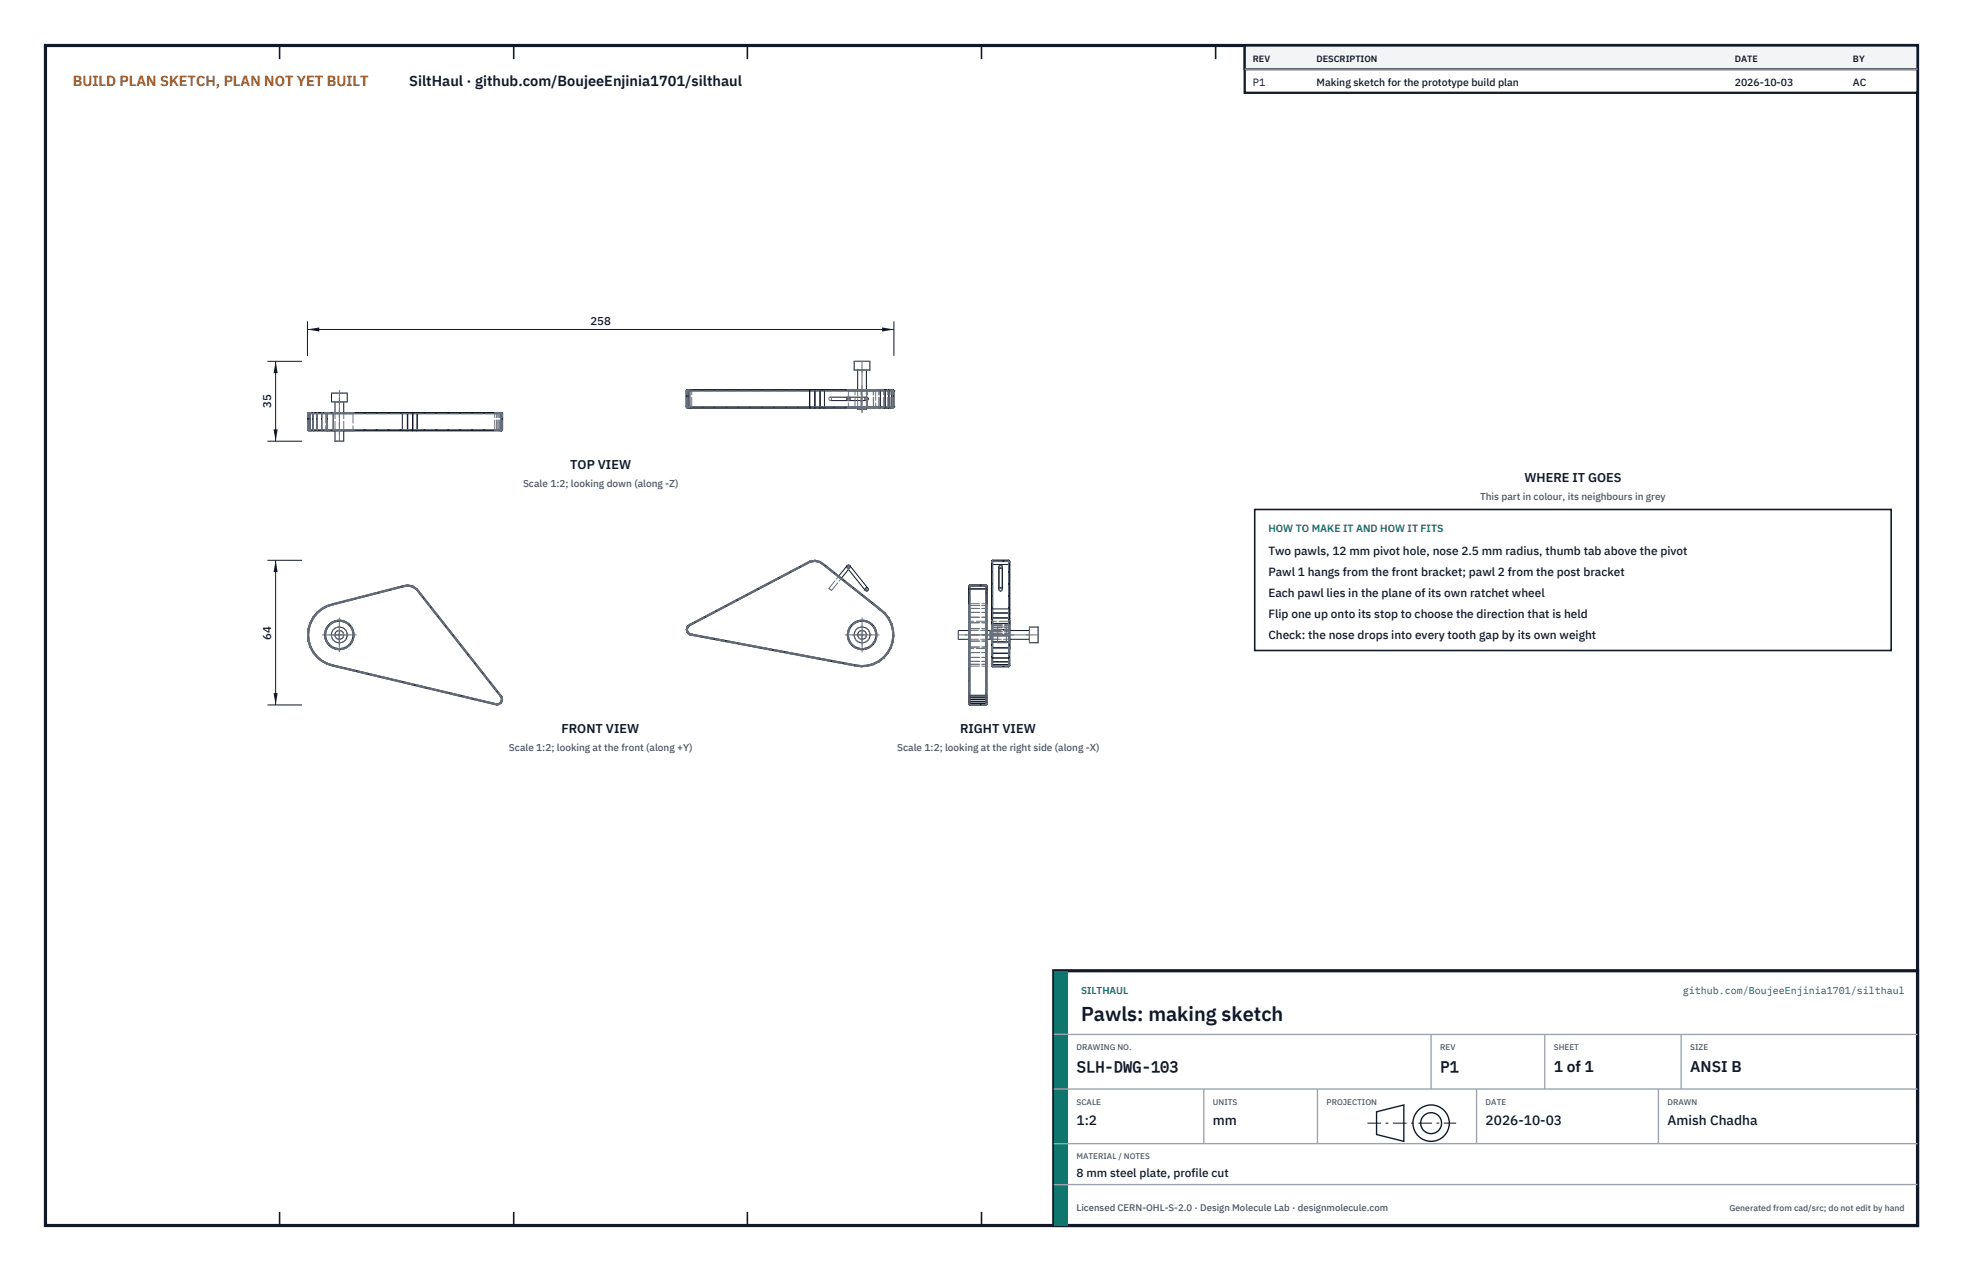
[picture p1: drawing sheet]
<svg xmlns="http://www.w3.org/2000/svg" width="432mm" height="279mm" viewBox="0 0 432 279" stroke-linecap="round" stroke-linejoin="round" font-family="sans-serif">
<path d="M10 10h411.8v259.4h-411.8z" fill="none" stroke="#111827" stroke-width=".7" stroke-linecap="butt"/>
<g fill="none" stroke="#111827" stroke-width=".35">
<path d="M61.5 10v3M113 10v3M164.4 10v3M215.9 10v3M267.4 10v3M318.9 10v3M370.3 10v3M61.5 266.4v3M113 266.4v3M164.4 266.4v3M215.9 266.4v3M267.4 266.4v3"/>
<path d="M318.9 266.4v3M370.3 266.4v3"/>
</g>
<g fill="none" stroke="#111727" stroke-width=".22">
<path d="M187.9 79.4h3.4v1.9h-3.4zM67.7 94.4l.2 .3h42.4l.2-.3M67.7 90.9l.2-.2h42.4l.2 .2M67.7 94.4h.1M67.7 90.9h.1M67.7 94.4h23M67.7 90.9h23M67.7 90.9v3.5M67.8 94.4l.2 .3zM67.8 94.4h.1M67.8 90.9h.1M67.8 90.9v3.5"/>
<path d="M67.9 90.8l.1-.1-.2 .2zM68.2 94.4l.2 .3zM68.2 94.4h.1M68.2 90.9h.1M68.2 90.9v3.5M68.3 90.8l-.1 .1 .2-.2zM68.8 94.4l.2 .3-.2-.3M68.8 90.9l.2-.2-.2 .2M68.8 94.4h.1M68.8 90.9h.1M68.8 90.9v3.5M69.7 94.4l.2 .3-.2-.3"/>
<path d="M69.7 90.9l.2-.2-.2 .2M69.7 94.4h.1M69.7 90.9h.1M69.7 90.9v3.5M70.7 94.4l.2 .3-.1-.3M70.7 90.9l.2-.2-.1 .2M70.7 94.4h.1M70.7 90.9h.1M70.7 90.9v3.5M70.8 90.9v3.5M72 90.8l.1-.1v4l-.1-.3zM72.9 86.4h3.5v1.9h-3.5z"/>
<path d="M73.4 90.7v4M73.7 94.7v2.3h1.9v-2.3M73.7 88.3v2.4M75.6 88.3v2.4M88.6 90.7v4M89.6 90.7v4zM90.7 94.4v.3l.1-.3M90.7 90.9v-.2l.1 .2M90.7 94.4h.1M90.7 90.9h.1M90.7 90.9v3.5M90.8 94.4h.9"/>
<path d="M90.8 90.9h.9M90.8 90.9v3.5M91.7 94.4l-.1 .3 .2-.3M91.7 90.9l-.1-.2 .2 .2M91.7 94.4h.1M91.7 90.9h.1M91.7 90.9v3.5M91.8 94.4h18.7M91.8 90.9h18.7M91.8 90.9v3.5M110 90.7l.2 .2v3.5l-.2 .3M110.2 94.7h.1"/>
<path d="M110.2 90.7h.1M110.2 90.7l.3 .2M110.2 90.7l.2 .2M110.4 94.4h.1M110.4 90.9h.1M110.4 94.4l-.2 .3M110.4 90.9v3.5M110.5 94.4l-.3 .3M110.5 90.9v3.5M110.5 94.4h.1M110.5 90.9h.1M151 89.4h.1"/>
<path d="M151 85.9h.1M151 89.4l.2 .3M151 85.9v3.5M151 89.4h.3M151 85.9h.3M151.1 89.4h.1M151.1 85.9h.1M151.1 89.4l.2 .3-.2-.3M151.1 85.9l.2-.2-.2 .2M151.1 85.9v3.5M151.2 85.7l-.2 .2M151.2 85.7h45.2l.2 .2"/>
<path d="M151.3 89.4l.2 .3-.1-.3M151.3 85.9l.2-.2-.1 .2M151.3 89.4h.1M151.3 85.9h.1M151.3 85.9v3.5M151.4 89.4h26.7M151.4 85.9h26.7M151.4 85.9v3.5M151.9 85.7l-.1 .2 .1 3.8M178.1 89.4l.1 .3-.1-.3M178.1 85.9l.1-.2-.1 .2M178.1 89.4h.1"/>
<path d="M178.1 85.9h.1M178.1 85.9v3.5M178.1 89.4h2.2M178.1 85.9h2.2M179.2 85.7v4zM180.3 89.4v.3l.1-.3M180.3 85.9v-.2l.1 .2M180.3 89.4h.1M180.3 85.9h.1M180.3 85.9v3.5M180.4 89.4h16.2M180.4 85.9h16.2"/>
<path d="M180.4 85.9v3.5M181.2 85.7l.1 .2v3.5l-.1 .3M182.6 87.3h8l.3 .4-.3 .4h-8M186.4 87.4h.5l.1 .3-.1 .3h-.5l-.2-.3zM188.7 89.7v.3h1.9v-.3M188.7 81.3v4.4M190.4 87.4h.5l.1 .3-.1 .3h-.5l-.2-.3zM190.6 81.3v4.4M193.5 85.7l.2 .2v3.5l-.2 .3M194.7 89.4l-.2 .3 .2-.3M194.7 85.9l-.2-.2 .2 .2M194.7 89.4h.1"/>
<path d="M194.7 85.9h.1M194.7 85.9v3.5M195.5 89.4l-.2 .3 .2-.3M195.5 85.9l-.2-.2 .2 .2M195.5 89.4h.1M195.5 85.9h.1M195.5 85.9v3.5M195.9 85.7l.2 .2M196.1 89.4l-.2 .3M196.1 89.4h.1M196.1 85.9h.1M196.1 85.9v3.5"/>
<path d="M196.5 89.4l-.2 .3 .2-.3M196.5 85.9l-.2-.2 .2 .2M196.5 89.4h.1M196.5 85.9h.1M196.5 85.9v3.5M196.6 89.4l-.2 .3h-45.2M196.6 89.4h.1M196.6 85.9h.1M196.6 85.9v3.5M67.6 139.5v.1M67.6 139.6l.2 1.3M67.8 138.2l.2 .1"/>
<path d="M67.8 138.2l-.2 1.3M67.8 138.2h.1M67.9 139.6h-.3M67.9 139.6l.1 1.3M68 138.3l-.1 1.3M68.2 136.9l.2 .1M68.2 136.9l-.4 1.3M68.2 136.9h.1M68.4 137l-.4 1.3M68.8 135.7l.2 .1M68.8 135.7l-.6 1.2M68.8 135.7h.1"/>
<path d="M69 135.8l-.6 1.2M69.7 134.6l.2 .2M69.7 134.6l-.9 1.1M69.7 134.6h.1M69.9 134.8l-.9 1M70.7 133.8l.2 .2M70.7 133.8l-1 .8M70.8 133.7l-.1 .1M70.8 133.7l.1 .3M70.9 134l-1 .8M71.9 133.1l.2 .2M71.9 133.1l-1.1 .6"/>
<path d="M72 133.1h-.1M72 133.1l.1 .2M72.1 133.3l-1.2 .7M73.3 132.7v.2l-1.2 .4M73.3 132.7l-1.3 .4M88.5 128.8l.1 .2M88.5 128.8l-15.2 3.9M88.6 129l-15.3 3.9M89.6 128.6h.1M89.6 128.6v.2M89.6 128.6l-1.1 .2M89.6 128.8l1.1 .2"/>
<path d="M89.6 128.8l-1.1 .2M89.7 128.6l-.1 .2M89.7 128.6l1 .2M90.7 129l.9 .6M90.7 128.8h.1M90.7 128.8v.2M90.8 128.8l-.1 .2M90.8 128.8l.9 .6M91.6 129.6l18.4 23.4M91.7 129.4l.1 .1M91.7 129.4l-.1 .2M91.8 129.5l-.2 .1"/>
<path d="M91.8 129.5l18.4 23.3M151 138.4v.4M151 138.3v.1M151 138.3l.2 .1M151 138.8l.1 .1M151.1 137.9l.2 .1M151.1 137.9l-.1 .4M151.1 138.9l.2 .3M151.1 137.9h.1M151.2 138.4h-.2M151.2 138.4l.1 .4M151.3 139.2v.1"/>
<path d="M151.3 138.8h-.3M151.3 138.8l-.2 .1M151.3 138.8l.2 .3M151.3 138l-.1 .4M151.3 137.5l.2 .2M151.3 137.5l-.2 .4M151.3 139.3l.4 .2M151.4 137.5h-.1M151.4 137.5l.1 .2M151.5 139.1l-.2 .1M151.5 139.1l-.2 .2M151.5 139.1l.3 .2"/>
<path d="M151.5 137.7l-.2 .3M151.7 139.5l.1 .1M151.8 139.6l.4 .1M151.8 137.2l-.4 .3M151.8 139.3l-.1 .2M151.8 139.3v.3M151.8 139.3l.4 .1M151.9 137.4l-.4 .3M152.2 139.7l35.9 6.7M152.2 139.4l35.9 6.8M152.2 139.4v.3M178.1 123.4l.1 .2"/>
<path d="M178.1 123.4l-26.3 13.8M178.2 123.4h-.1M178.2 123.4v.2M178.2 123.6l-26.3 13.9-.1-.3M179.2 123.2h.1M179.2 123.2l.1 .2M179.2 123.2l-1 .2M179.3 123.4l-1.1 .2M179.3 123.4l1 .3M179.3 123.2v.2M179.3 123.2l1.1 .2M180.3 123.7l.9 .6"/>
<path d="M180.4 123.4h.1M180.4 123.4l-.1 .3M180.4 123.4l1 .7M181.2 124.3l12.3 9.7M181.4 124.1l-.2 .2M181.4 124.1l12.3 9.8M186.3 124.8l.6-.5 4 5-.6 .5-3.7-4.6-1.5 1.9M186.9 124.8l-.6-.5-1.8 2.3M193.7 133.9l-.2 .1 1 .9M193.7 133.9l1 .8M194.5 134.9l.8 1.1M194.7 134.7v.1"/>
<path d="M194.7 134.7l-.2 .2M194.7 134.8l-.2 .1M194.7 134.8l.8 1M195.3 136l.6 1.2M195.5 135.8l.1 .1M195.5 135.8l-.2 .2M195.6 135.9l.6 1.1M195.9 137.2l.4 1.2M196.2 137v.1M196.2 137l-.3 .2M196.2 137.1l-.3 .1M196.2 137.1l.3 1.3"/>
<path d="M196.3 138.4l.1 1.3M196.4 139.7l.2 .1M196.4 139.7l-.2 1.4M196.5 138.4h.1M196.5 138.4h-.2M196.5 138.4l.1 1.3M196.6 139.8l-.1 1.3M196.6 139.7v.1M196.6 139.7h-.2M213.1 128.8v25.9M213.1 138.6h-2.3v1.9h2.3M213.4 129.4l-.3 .2 .3-.1"/>
<path d="M213.4 128.8l-.3 .2 .3-.2M213.4 128.6l-.3 .2M213.4 129.4v.1M213.4 128.8h.1M213.4 128.6h.1M213.4 128.6v24.6M213.4 129.5h3.5M213.4 128.8h3.5M213.4 129.4h3.5M213.4 128.6h3.5M216.9 129.4l.2 .2-.2-.1M216.9 128.8l.2 .2-.2-.2"/>
<path d="M216.9 128.6l.2 .2M216.9 129.4v.1M216.9 128.8h.1M216.9 128.6h.1M216.9 128.6v24.6M217.1 128.8v25.9l-.2 .3M217.1 138.6h1M217.8 138.6v1.9M218.1 124.3l.3-.2h3.5l.2 .2M218.1 134l.3-.1h3.5l.2 .1M218.1 123.4v22.9l.3 .3M218.1 139.7h4z"/>
<path d="M218.1 137.1l3.8-.1 .2 .2zM218.1 138.4h4zM218.2 135.9h.2l-.3 .1zM218.4 123.2l-.3 .2M218.4 123.4l-.3 .3 .3-.2M218.4 134.7l-.3 .2 .3-.1M218.4 123.2h.1M218.4 123.4v.1M218.4 134.7v.1M218.4 135.8v.1M218.4 123.2v23.4M218.4 123.2h3.5"/>
<path d="M218.4 123.4h3.5M218.4 123.5h3.5M218.4 134.7h3.5M218.4 135.8h3.5M218.4 134.8h3.5M219.7 124.6l.4 .2 .4-.2M219.7 124.6v5l.4-.3 .4 .3v-5M219.7 124.6l.4-.3 .4 .3M221.9 123.2l.2 .2M221.9 123.4l.2 .3-.2-.2M221.9 134.7l.2 .2-.2-.1M221.9 135.9l.2 .1z"/>
<path d="M221.9 123.2h.1M221.9 123.4v.1M221.9 134.7v.1M221.9 135.8v.1M221.9 123.2v23.4M222.1 123.4v22.9M222.1 138.6h4.3M226.4 137.8h2v3.5h-2zM67.8 140.9v.1M67.8 141l.4 1.2M68 140.9l-.2 .1M68 140.9h-.2"/>
<path d="M68 140.9l.4 1.3M68.2 142.2v.1M68.2 142.3l.6 1.1M68.4 142.2l-.2 .1M68.4 142.2h-.2M68.4 142.2l.6 1.1M68.8 143.4v.1M68.8 143.5l.9 1M69 143.3l-.2 .2M69 143.3l-.2 .1M69 143.3l.9 1M69.7 144.5h.1"/>
<path d="M69.7 144.5l1 .9M69.9 144.3l-.2 .2M69.9 144.3l1 .9M70.7 145.4h.1M70.8 145.4l1.1 .6M70.9 145.2l-.1 .2M70.9 145.2l-.2 .2M70.9 145.2l1.2 .6M71.9 146h.1M72 146l1.3 .4M72.1 145.8l-.1 .2M72.1 145.8l-.2 .2"/>
<path d="M72.1 145.8l1.2 .4M73.3 146.4v-.2l35.6 8.4M73.3 146.4l35.5 8.5M108.8 154.9l.5 .1M108.9 154.6l-.1 .3M108.9 154.6l.4 .1M109.3 155h.1M109.3 154.7l.1 .3M109.3 154.7v.3M109.7 154.6l.1 .3M109.7 154.6v.3M109.7 154.6l-.4 .1"/>
<path d="M109.7 154.9l-.3 .1M109.8 154.9h-.1M110 153l.2 .3M110 154.4l.2 .2M110 154.4l.1 .2M110 154.4l-.3 .2M110.1 154.6l-.3 .3M110.2 152.8l-.2 .2M110.2 152.8l.2 .4M110.2 154.6h-.1M110.2 154.1l.3 .1M110.2 154.1l.2 .1"/>
<path d="M110.2 153.3l.1 .4M110.2 154.1l-.2 .3M110.3 153.7l.2 .1M110.3 153.7l-.1 .4M110.4 153.2l.1 .1M110.4 153.2l-.2 .1M110.4 154.2l-.2 .4M110.5 154.2h-.1M110.5 153.3h-.3M110.5 153.3v.4M110.5 153.7v.1M110.5 153.7h-.2"/>
<path d="M110.5 153.8v.4M188.1 146.4l1.3 .2M188.1 146.2l1.4 .1M188.1 146.2v.2M189.4 146.6h.1M189.5 146.3l-.1 .3M189.5 146.3v.3M190.8 146.2v.3M190.8 146.2l-1.3 .1M190.8 146.5l-1.3 .1M190.8 146.5h.1M192.1 145.9v.2"/>
<path d="M192.1 145.9l.1 .2M192.1 145.9l-1.3 .3M192.1 146.1l-1.3 .4M192.2 146.1h-.1M193.2 145.3l.1 .2M193.2 145.3l.2 .2M193.2 145.3l-1.1 .6M193.3 145.5l-1.1 .6M193.4 145.5h-.1M194.3 144.5l.1 .2M194.3 144.5l.2 .1M194.3 144.5l-1.1 .8"/>
<path d="M194.4 144.7l-1 .8M194.5 144.6l-.1 .1M195.1 143.5l.2 .1M195.1 143.5l.3 .1M195.1 143.5l-.8 1M195.3 143.6l-.8 1M195.4 143.6h-.1M195.8 142.3l.2 .1M195.8 142.3l-.7 1.2M196 142.4l-.6 1.2M196 142.4h.1M196.2 141.1h.3"/>
<path d="M196.2 141.1l-.4 1.2M196.5 141.1l-.5 1.3M196.5 141.1h.1M213.1 153l.3-.2h3.5l.2 .2M213.1 154.7l.3 .3M213.1 153.7h4zM213.4 154.2l-.3-.1 .3 .1M213.4 154.2h.1M213.4 153.2l-.3 .1h.3M213.4 153.2v.1M213.4 154.6l-.3-.2 .3 .2M213.4 154.8l-.3-.2 .3 .3"/>
<path d="M213.4 154.6h.1M213.4 154.8v.1M213.4 155h.1M213.4 153.3v.9M213.4 154.2v.4M213.4 154.6v.4M213.4 154.2h3.5M213.4 153.3h3.5M213.4 154.6h3.5M213.4 153.2h3.5M213.4 154.8h3.5M213.4 154.9h3.5"/>
<path d="M213.4 155h3.5M216.9 154.2l.2-.1-.2 .1M216.9 154.2h.1M216.9 153.2l.2 .1h-.2M216.9 153.2v.1M216.9 154.6l.2-.2-.2 .2M216.9 154.8l.2-.2-.2 .3M216.9 154.6h.1M216.9 154.8v.1M216.9 155h.1M216.9 153.3v.9M216.9 154.2v.4"/>
<path d="M216.9 154.6v.4M217.1 140.5h1M218.1 146.2l.3 .3M218.1 145.9l.3 .2zM218.1 141.1h4zM218.4 145.5l-.3-.2 .3 .2M218.4 144.6l-.3-.1 .3 .2M218.4 143.6l-.3-.1 .3 .1M218.4 142.4l-.3-.1 .3 .1M218.4 146.5h.1M218.4 146.1h.1M218.4 145.5h.1"/>
<path d="M218.4 144.6v.1M218.4 143.6h.1M218.4 142.4h.1M218.4 146.6h3.5M218.4 146.5h3.5M218.4 146.1h3.5M218.4 145.5h3.5M218.4 144.7h3.5M218.4 144.6h3.5M218.4 143.6h3.5M218.4 142.4h3.5M221.9 146.1l.2-.2z"/>
<path d="M221.9 145.5l.2-.2-.2 .2M221.9 144.6l.2-.1-.2 .2M221.9 143.6l.2-.1-.2 .1M221.9 142.4l.2-.1-.2 .1M221.9 146.5h.1M221.9 146.1h.1M221.9 145.5h.1M221.9 144.6v.1M221.9 143.6h.1M221.9 142.4h.1M222.1 146.3l-.2 .3M222.1 146.2l-.2 .3"/>
<path d="M222.1 140.5h4.3"/>
<circle cx="186.6" cy="87.6" r=".34"/>
<circle cx="74.6" cy="139.6" r="1.74"/>
<circle cx="74.6" cy="139.6" r=".97"/>
<circle cx="74.6" cy="139.6" r="3"/>
<circle cx="74.6" cy="139.6" r="3.3"/>
<circle cx="186.6" cy="124.6" r=".37"/>
<circle cx="189.6" cy="139.6" r="1.74"/>
<circle cx="189.6" cy="139.6" r=".97"/>
<circle cx="189.6" cy="139.6" r="3"/>
<circle cx="189.6" cy="139.6" r="3.3"/>
<circle cx="190.6" cy="129.6" r=".38"/>
<circle cx="220.1" cy="129.6" r=".38"/>
<circle cx="220.1" cy="124.6" r=".37"/>
</g>
<g fill="none" stroke="#6a7180" stroke-width=".22" stroke-dasharray="2.1 .5">
<path d="M189.6 79.4h-1.7M191.3 79.4h-1.7M67.7 94.4v-3.5M67.8 94.4h-.1M67.8 90.9h-.1M67.8 94.4v-3.5M67.8 94.4h.1M67.8 90.9h.1M67.9 94.7l-.2-.3M67.9 90.7l-.2 .2M68 94.7h-.1M68 90.7h-.1"/>
<path d="M68 94.7l-.2-.3M68 90.7l-.2 .2M68.2 94.4h-.4M68.2 90.9h-.4M68.2 94.4v-3.5M68.2 94.4h.1M68.2 90.9h.1M68.4 94.7l-.2-.3M68.4 90.7l-.2 .2M68.8 94.4h-.6M68.8 90.9h-.6M68.8 94.4v-3.5"/>
<path d="M68.8 94.4h.1M68.8 90.9h.1M69 94.7l-.2-.3M69 90.7l-.2 .2M69.7 94.4h-.9M69.7 90.9h-.9M69.7 94.4v-3.5M69.7 94.4h.1M69.7 90.9h.1M69.9 94.7l-.2-.3M69.9 90.7l-.2 .2M70.7 94.4h-1"/>
<path d="M70.7 90.9h-1M70.7 94.4v-3.5M70.8 94.4v-3.5M70.8 94.4h-.1M70.8 90.9h-.1M70.9 94.7l-.1-.3M70.9 94.7l-.2-.3M70.9 90.7l-.1 .2M70.9 90.7l-.2 .2M71.4 94.7l.3-.3M71.4 90.7l.3 .2M71.7 90.9v3.5"/>
<path d="M71.7 94.4h6M71.7 90.9h6M72 94.4h-1.2M72 90.9h-1.2M72 94.4v-3.5M72 94.4h.1M72 90.9h.1M72.1 94.7l-.1-.3M72.1 90.7l-.1 .2M73.3 94.4v-3.5M73.3 94.4h-1.3M73.3 90.9h-1.3"/>
<path d="M73.3 94.7v-.3M73.3 90.7v.2M73.7 88.3h1.9M73.7 94.7v-4M74.7 88.3h-1M74.7 97h-1M74.7 88.3h-1.8M74.7 86.4h-1.8M75.6 94.7h-1.9M75.6 90.7h-1.9M75.6 88.3h-.9M75.6 97h-.9"/>
<path d="M75.6 94.7v-4M76.4 88.3h-1.7M76.4 86.4h-1.7M77.7 94.4l.2 .3M77.7 90.9l.2-.2M77.7 90.9v3.5M77.7 94.4h-6M77.7 90.9h-6M77.9 94.7h-6.5M77.9 90.7h-6.5M108.8 94.4v-3.5M108.8 94.4h-35.5"/>
<path d="M108.8 90.9h-35.5M108.9 94.7l-.1-.3M108.9 90.7l-.1 .2M109.3 94.4h-.5M109.3 90.9h-.5M109.3 94.4v-3.5M109.3 94.7h-.4M109.3 90.7h-.4M109.3 94.7l.1-.3M109.3 94.7v-.3M109.3 90.7l.1 .2M109.3 90.7v.2"/>
<path d="M109.4 94.4v-3.5M109.4 94.4h-.1M109.4 90.9h-.1M109.7 94.7h-.4M109.7 90.7h-.4M109.7 94.7l.1-.3M109.7 94.7v-.3M109.7 90.7l.1 .2M109.7 90.7v.2M109.7 94.4h-.3M109.7 90.9h-.3M109.7 94.4v-3.5"/>
<path d="M109.8 94.4v-3.5M109.8 94.4h-.1M109.8 90.9h-.1M110 94.7l.2-.3M110 94.7l.1-.3M110 90.7l.2 .2M110 90.7l.1 .2M110.1 94.4h-.3M110.1 90.9h-.3M110.1 94.4v-3.5M110.2 94.4v-3.5M110.2 94.4h-.1"/>
<path d="M110.2 90.9h-.1M110.2 94.7h-.2M110.2 90.7h-.2M110.2 94.7l.3-.3M110.2 90.7l.3 .2M110.2 94.7l.2-.3M110.2 90.7l.2 .2M110.3 94.7h-.1M110.3 90.7h-.1M110.3 94.7l.2-.3M110.3 90.7l.2 .2M110.4 94.4v-3.5"/>
<path d="M110.4 94.4h-.2M110.4 90.9h-.2M110.5 94.4v-3.5M110.5 94.4h-.1M110.5 90.9h-.1M110.5 94.4h.1M110.5 90.9h.1M151 89.4h.1M151 85.9h.1M151 89.4v-3.5M151.1 89.4h.2M151.1 85.9h.2"/>
<path d="M151.1 89.4v-3.5M151.2 89.7h.1M151.2 85.7h.1M151.3 89.4v-3.5M151.3 89.4h.1M151.3 85.9h.1M151.3 89.7l-.3-.3M151.3 89.7l-.2-.3M151.3 85.7l-.3 .2M151.3 85.7l-.2 .2M151.3 89.4h.4M151.3 85.9h.4"/>
<path d="M151.5 89.7l-.2-.3M151.5 85.7l-.2 .2M151.7 89.4v-3.5M151.7 89.4h.1M151.7 85.9h.1M151.7 89.4h.5M151.7 85.9h.5M151.8 89.7l-.1-.3M151.8 85.7l-.1 .2M152.2 89.4v-3.5M152.2 89.4h35.9M152.2 85.9h35.9"/>
<path d="M152.2 89.7v-.3M152.2 85.7v.2M182.6 87.3l-.3 .4 .3 .4M182.6 88.1l.3-.4M182.9 87.7l-.3-.4M186.3 87.7l.3-.4M186.4 89.7h6.2M186.4 85.7h6.2M186.6 88.1l.3-.4M186.6 88.1l-.3-.4M186.6 89.4l-.2 .3M186.6 85.9l-.2-.2"/>
<path d="M186.6 85.9v3.5M186.6 89.4h5.8M186.6 85.9h5.8M186.9 87.7l-.3-.4M188.1 89.4v-3.5M188.1 89.4h1.3M188.1 85.9h1.3M188.1 89.7h1.3M188.1 85.7h1.3M188.1 89.7v-.3M188.1 85.7v.2M188.7 81.3h1.9"/>
<path d="M188.7 89.7v-4M189.4 89.4v-3.5M189.4 89.4h.1M189.4 85.9h.1M189.4 89.7h1.4M189.4 85.7h1.4M189.4 89.7v-.3M189.4 89.7l.1-.3M189.4 85.7v.2M189.4 85.7l.1 .2M189.5 89.4h1.3M189.5 85.9h1.3"/>
<path d="M189.5 89.4v-3.5M189.6 81.3h-.9M189.6 90h-.9M189.6 81.3h-1.7M190.3 87.7l.3-.4M190.6 81.3h-1M190.6 90h-1M190.6 89.7v-4M190.6 88.1l-.3-.4M190.8 89.7h1.2M190.8 85.7h1.2M190.8 89.7v-.3"/>
<path d="M190.8 85.7v.2M190.8 89.4v-3.5M190.8 89.4h.1M190.8 85.9h.1M190.8 89.4h1.3M190.8 85.9h1.3M191.3 81.3h-1.7M192 89.7h1.2M192 85.7h1.2M192 89.7l.1-.3M192 85.7l.1 .2M192.1 89.4v-3.5"/>
<path d="M192.1 89.4h.1M192.1 85.9h.1M192.1 89.4h1.2M192.1 85.9h1.2M192.4 89.4h.2M192.4 85.9h.2M192.6 89.7h.3M192.6 85.7h.3M192.6 89.4l.3 .3M192.6 85.9l.3-.2M192.6 85.9v3.5M192.6 89.4h-6"/>
<path d="M192.6 85.9h-6M192.9 89.7h-6.5M192.9 85.7h-6.5M193.2 89.7h1.1M193.2 85.7h1.1M193.2 89.7l.1-.3M193.2 89.7l.2-.3M193.2 85.7l.1 .2M193.2 85.7l.2 .2M193.3 89.4v-3.5M193.3 89.4h.1M193.3 85.9h.1"/>
<path d="M193.4 89.4h1M193.4 85.9h1M193.4 89.4v-3.5M194.3 89.7l.1-.3M194.3 89.7l.2-.3M194.3 85.7l.1 .2M194.3 85.7l.2 .2M194.4 89.4v-3.5M194.4 89.4h.1M194.4 85.9h.1M194.5 89.4h.8M194.5 85.9h.8"/>
<path d="M194.5 89.4v-3.5M195.1 89.7l.2-.3M195.1 85.7l.2 .2M195.3 89.4v-3.5M195.3 89.4h.1M195.3 85.9h.1M195.3 89.4h.7M195.3 85.9h.7M195.8 89.7h.4M195.8 89.7l.2-.3M195.8 85.7l.2 .2M196 89.4v-3.5"/>
<path d="M196 89.4h.1M196 85.9h.1M196 89.4h.4M196 85.9h.4M196.2 89.7h.2M196.2 85.7h.2M196.2 89.7l.2-.3M196.2 85.7l.2 .2M196.4 89.7l.2-.3M196.4 85.7l.2 .2M196.4 89.4v-3.5M196.4 89.4h.2"/>
<path d="M196.4 85.9h.2M196.4 89.4h.1M196.4 85.9h.1M196.6 89.4v-3.5M196.6 89.4h.1M196.6 85.9h.1M67.6 139.5l.2-1.3M67.6 139.6v-.1M67.8 138.2l.4-1.3M67.8 138.2h.1M67.9 139.6l.1-1.3M67.9 139.6h-.3"/>
<path d="M67.9 139.6l-.3-.1M68 138.3l.4-1.3M68 138.3l-.2-.1M68.2 136.9l.6-1.2M68.2 136.9h.1M68.4 137l.6-1.2M68.4 137l-.2-.1M68.8 135.7l.9-1.1M68.8 135.7h.1M69 135.8l.9-1M69 135.8l-.2-.1M69.7 134.6l1-.8"/>
<path d="M69.7 134.6h.1M69.9 134.8l1-.8M69.9 134.8l-.2-.2M70.8 133.7l1.1-.6M70.8 133.7l-.1 .1M70.9 134l1.2-.7M70.9 134l-.1-.3M70.9 134l-.2-.2M72 133.1l1.3-.4M72 133.1h-.1M72.1 133.3l1.2-.4M72.1 133.3l-.1-.2"/>
<path d="M72.1 133.3l-.2-.2M73.3 132.7l15.2-3.9M73.3 132.9l15.3-3.9M73.3 132.9v-.2M88.5 128.8l1.1-.2M88.5 129l1.1-.2M88.6 129l-.1-.2M89.6 128.8l1.1 .2M89.6 128.8l.1-.2M89.6 128.8v-.2M89.7 128.6l1 .2M89.7 128.6h-.1"/>
<path d="M90.7 129l.9 .6M90.7 129l.1-.2M90.7 129v-.2M90.8 128.8l.9 .6M90.8 128.8h-.1M91.6 129.6l18.4 23.4M91.6 129.6l.2-.1M91.6 129.6l.1-.2M91.8 129.5l18.4 23.3M91.8 129.5l-.1-.1M151 138.4v.4M151 138.3v.1"/>
<path d="M151 138.8l.1 .1M151.1 137.9l-.1 .4M151.1 137.9h.1M151.1 138.9l.2 .3M151.2 138.4l-.2-.1M151.2 138.4l.1 .4M151.2 138.4h-.2M151.3 139.2v.1M151.3 138.8l.2 .3M151.3 138.8h-.3M151.3 138.8l-.2 .1M151.3 138l-.2-.1"/>
<path d="M151.3 138l-.1 .4M151.3 137.5l-.2 .4M151.3 137.5h.1M151.3 139.3l.4 .2M151.5 139.1l.3 .2M151.5 139.1l-.2 .1M151.5 139.1l-.2 .2M151.5 137.7l-.2 .3M151.5 137.7l-.2-.2M151.5 137.7l-.1-.2M151.7 139.5l.1 .1M151.8 139.6l.4 .1"/>
<path d="M151.8 137.2l-.4 .3M151.8 139.3l.4 .1M151.8 139.3l-.1 .2M151.8 139.3v.3M151.9 137.5l-.1-.3M151.9 137.4l-.4 .3M152.2 139.7l35.9 6.7M152.2 139.4l35.9 6.8M152.2 139.4v.3M178.1 123.4l-26.3 13.8M178.1 123.4h.1M178.2 123.6l-26.3 13.9"/>
<path d="M178.2 123.6l-.1-.2M178.2 123.6v-.2M179.2 123.2l-1 .2M179.2 123.2h.1M179.3 123.4l-1.1 .2M179.3 123.4l-.1-.2M179.3 123.4v-.2M180.3 123.7l-1-.3M180.3 123.7l.1-.3M180.4 123.4l-1.1-.2M180.4 123.4h.1M181.2 124.3l.2-.2"/>
<path d="M181.2 124.3l-.9-.6M181.4 124.1l-1-.7M182.3 129.3l.6 .5M182.3 129.3l2.2-2.7M182.9 129.8l2.2-2.7M182.9 129.8l-.6-.5M186.3 124.8l.3 .4M186.3 124.8l.6-.5M186.6 125.2l.3-.4M186.9 124.8l-.6-.5M190.3 129.8l.6-.5M193.5 134l.2-.1"/>
<path d="M193.5 134l-12.3-9.7M193.7 133.9l-12.3-9.8M194.5 134.9l-1-.9M194.5 134.9l.2-.2M194.5 134.9l.2-.1M194.7 134.7l-1-.8M194.7 134.7v.1M195.3 136l-.8-1.1M195.3 136l.2-.2M195.3 136l.3-.1M195.5 135.8l-.8-1M195.5 135.8l.1 .1"/>
<path d="M195.9 137.2l-.6-1.2M195.9 137.2l.3-.2M195.9 137.2l.3-.1M196.2 137l-.6-1.1M196.2 137v.1M196.3 138.4l-.4-1.2M196.3 138.4h.2M196.4 139.7l-.1-1.3M196.4 139.7h.2M196.4 139.7l.2 .1M196.5 138.4l-.3-1.3M196.5 138.4h.1"/>
<path d="M196.6 139.7l-.1-1.3M196.6 139.7v.1M213.1 133.3v-.4M213.1 134v-.7M213.1 134.8v-.8M213.1 135.8v-1M213.1 137v-1.2M213.1 138.3v-1.3M213.1 139.6v-1.3M213.1 139.6v-3.3M213.1 136.3v6.5M213.1 138.6h4"/>
<path d="M213.1 129l.3-.2M213.1 128.8l.3-.2M213.1 132.9l.3-.2M213.1 133.3l.3-.2M213.1 134l.3-.3M213.1 134.8l.3-.2M213.1 134l.3-.2M213.1 135.8l.3-.1M213.1 137l.3-.1M213.1 139.6h.3M213.1 138.3l.3-.1M213.1 139.6l.3-.1"/>
<path d="M213.4 128.8h3.5M213.4 132.7h3.5M213.4 136.6l-.3-.3M213.4 128.8v-.2M213.4 132.7v-3.9M213.4 133.1v-.4M213.4 133.7v-.6M213.4 134.6v-.8M213.4 135.7v-1.1M213.4 136.9v-1.2M213.4 138.2v-1.3M213.4 139.5v-1.3"/>
<path d="M213.4 139.6v-3M213.4 136.6v6M213.4 128.6h3.5M213.4 133.1h.1M213.4 133.1h3.5M213.4 133.7v.1M213.4 133.7h3.5M213.4 134.6h.1M213.4 134.6h3.5M213.4 133.8h3.5M213.4 135.7h.1M213.4 135.7h3.5"/>
<path d="M213.4 136.9h.1M213.4 136.9h3.5M213.4 139.6h3.5M213.4 139.6v-.1M213.4 138.2h.1M213.4 138.2h3.5M213.4 139.5h3.5M216.9 136.6l.2-.3M216.9 136.6h-3.5M216.9 128.8v-.2M216.9 132.7v-3.9M216.9 133.1v-.4"/>
<path d="M216.9 133.7v-.6M216.9 134.6v-.8M216.9 135.7v-1.1M216.9 136.9v-1.2M216.9 138.2v-1.3M216.9 139.5v-1.3M216.9 139.6v-3M216.9 136.6v6M216.9 133.1h.1M216.9 133.7v.1M216.9 134.6h.1M216.9 135.7h.1"/>
<path d="M216.9 136.9h.1M216.9 139.6v-.1M216.9 138.2h.1M217.1 133.3v-.4M217.1 134v-.7M217.1 134.8v-.8M217.1 135.8v-1M217.1 137v-1.2M217.1 138.3v-1.3M217.1 139.6v-1.3M217.1 139.6v-3.3M217.1 136.3v6.5"/>
<path d="M217.1 129l-.2-.2M217.1 128.8l-.2-.2M217.1 132.9l-.2-.2M217.1 133.3l-.2-.2M217.1 134l-.2-.3M217.1 134.8l-.2-.2M217.1 134l-.2-.2M217.1 135.8l-.2-.1M217.1 137l-.2-.1M217.1 139.6h-.2M217.1 138.3l-.2-.1M217.1 139.6l-.2-.1"/>
<path d="M217.8 138.6h1.6M218.1 138v.4M218.1 137.7v.3M218.1 138.4v.4M218.1 137.4v.3M218.1 138.8v.3M218.1 139.1v.2M218.1 139.3v.1M218.1 139.4v6.8M218.1 138.6v1.9M218.1 138.6h4M218.1 138l.3-.1"/>
<path d="M218.1 138.4l.3-.1M218.1 138.4h.3M218.1 137.7l.3-.2M218.1 138.8h.3M218.1 137.5l.3-.3M218.1 138.8l.3 .1M218.1 139.1l.3 .1M218.1 123.6l.3-.2M218.1 139.1l.3 .2M218.1 139.3l.3 .2M218.1 139.3l.3 .3M218.1 139.4l.3 .3"/>
<path d="M218.4 137.2h3.5M218.4 139.7h3.5M218.4 136.6l-.3-.3M218.4 137.9h3.5M218.4 137.9v.4M218.4 138.3h3.5M218.4 137.9h.1M218.4 138.3v.1M218.4 138.4h3.5M218.4 137.5v.4M218.4 137.5h3.5M218.4 138.4v.4"/>
<path d="M218.4 138.8h3.5M218.4 137.5h.1M218.4 137.2v.3M218.4 138.9v.3M218.4 123.4v13.8M218.4 139.3v.2M218.4 123.2v.2M218.4 139.6v.1M218.4 139.7v6.7M218.4 136.6v6M218.4 138.8v.1M218.4 138.9h3.5"/>
<path d="M218.4 139.2h3.5M218.4 139.2v.1M218.4 123.4h.1M218.4 123.4h3.5M218.4 139.3h3.5M218.4 139.5h3.5M218.4 139.5v.1M218.4 139.6h3.5M219.4 138.6v1.9M219.4 137.8v3.5M219.4 137.8h2M219.7 129.6l.4 .2"/>
<path d="M219.7 124.6l.4 .2M220.1 129.8l.4-.2M220.1 124.8l.4-.2M220.5 124.6l-.4-.3-.4 .3M220.5 129.6l-.4-.3-.4 .3M221.4 137.8v3.5M221.9 136.6l.2-.3M221.9 136.6h-3.5M221.9 137.9v.4M221.9 137.9h.1M221.9 138.3v.1M221.9 137.5v.4"/>
<path d="M221.9 138.4v.4M221.9 137.5h.1M221.9 137.2v.3M221.9 138.9v.3M221.9 123.4v13.8M221.9 139.3v.2M221.9 123.2v.2M221.9 139.6v.1M221.9 139.7v6.7M221.9 136.6v6M221.9 138.8v.1M221.9 139.2v.1"/>
<path d="M221.9 123.4h.1M221.9 139.5v.1M222.1 138v.4M222.1 137.7v.3M222.1 138.4v.4M222.1 137.4v.3M222.1 138.8v.3M222.1 139.1v.2M222.1 123.4v.2M222.1 139.3v.1M222.1 139.4v6.8M222.1 138.6v1.9"/>
<path d="M222.1 138l-.2-.1M222.1 138.4l-.2-.1M222.1 138.4h-.2M222.1 137.7l-.2-.2M222.1 138.8h-.2M222.1 137.5l-.2-.3M222.1 138.8l-.2 .1M222.1 139.1l-.2 .1M222.1 123.6l-.2-.2M222.1 139.1l-.2 .2M222.1 139.3l-.2 .2M222.1 139.3l-.2 .3"/>
<path d="M222.1 139.4l-.2 .3M226.4 138.6v1.9M67.8 140.9l-.2-1.3M67.8 141v-.1M68 140.9l-.1-1.3M68 140.9l-.2 .1M68 140.9h-.2M68.2 142.2l-.4-1.2M68.2 142.3v-.1M68.4 142.2l-.4-1.3M68.4 142.2l-.2 .1M68.4 142.2h-.2"/>
<path d="M68.8 143.4l-.6-1.1M68.8 143.5v-.1M69 143.3l-.6-1.1M69 143.3l-.2 .2M69 143.3l-.2 .1M69.7 144.5l-.9-1M69.7 144.5h.1M69.9 144.3l-.9-1M69.9 144.3l-.2 .2M70.7 145.4l-1-.9M70.8 145.4h-.1M70.9 145.2l-1-.9"/>
<path d="M70.9 145.2l-.1 .2M70.9 145.2l-.2 .2M71.9 146l-1.1-.6M72 146h-.1M72.1 145.8l-1.2-.6M72.1 145.8l-.1 .2M72.1 145.8l-.2 .2M73.3 146.4l-1.3-.4M73.3 146.2v.2M73.3 146.2l-1.2-.4M108.8 154.9l-35.5-8.5M108.9 154.6l-.1 .3"/>
<path d="M108.9 154.6l-35.6-8.4M109.3 155l-.5-.1M109.3 154.7l-.4-.1M109.3 154.7l.1 .3M109.3 154.7v.3M109.4 155h-.1M109.7 154.6l-.4 .1M109.7 154.6l.1 .3M109.7 154.6v.3M109.7 154.9l-.3 .1M109.8 154.9h-.1M110 153l.2 .3"/>
<path d="M110 153l.2-.2M110 154.4l-.3 .2M110 154.4l.2 .2M110 154.4l.1 .2M110.1 154.6l-.3 .3M110.2 152.8l.2 .4M110.2 154.6h-.1M110.2 154.1l.3 .1M110.2 153.3l.1 .4M110.2 154.1l-.2 .3M110.2 154.1l.2 .1M110.2 153.3h.3"/>
<path d="M110.2 153.3l.2-.1M110.3 153.7l.2 .1M110.3 153.7l-.1 .4M110.3 153.7h.2M110.4 154.2l-.2 .4M110.5 153.3v.4M110.5 154.2h-.1M110.5 153.3l-.1-.1M110.5 153.8v.4M110.5 153.8v-.1M188.1 146.4l1.3 .2M188.1 146.2l1.4 .1"/>
<path d="M188.1 146.2v.2M189.4 146.6h.1M189.5 146.3l1.3-.1M189.5 146.3l-.1 .3M189.5 146.3v.3M189.5 146.6l1.3-.1M190.8 146.2l1.3-.3M190.8 146.2v.3M190.8 146.5h.1M190.8 146.5l1.3-.4M192.1 145.9l1.1-.6M192.1 145.9v.2"/>
<path d="M192.1 145.9l.1 .2M192.1 146.1h.1M192.2 146.1l1.1-.6M193.2 145.3l1.1-.8M193.2 145.3l.1 .2M193.2 145.3l.2 .2M193.3 145.5h.1M193.4 145.5l1-.8M194.3 144.5l.8-1M194.3 144.5l.1 .2M194.3 144.5l.2 .1M194.4 144.7l.1-.1"/>
<path d="M194.5 144.6l.8-1M195.1 143.5l.7-1.2M195.1 143.5l.2 .1M195.1 143.5l.3 .1M195.3 143.6h.1M195.4 143.6l.6-1.2M195.8 142.3l.4-1.2M195.8 142.3l.2 .1M196 142.4h.1M196 142.4l.5-1.3M196.2 141.1l.2-1.4M196.2 141.1h.3"/>
<path d="M196.5 141.1l.1-1.3M196.5 141.1h.1M210.8 140.5v-1.9M213.1 154.7v-.1M213.1 154.6v-8.4M213.1 146.2v-.4M213.1 145.8v-.6M213.1 145.2v-.9M213.1 144.3v-1M213.1 143.3v-1.1M213.1 142.2v-1.3M213.1 140.9v-1.3"/>
<path d="M213.1 142.8v-3.2M213.1 140.5h4M213.1 154.7l.3 .3M213.1 154.6l.3 .3M213.1 146.2l.3 .2M213.1 145.8l.3 .2M213.1 145.2l.3 .2M213.1 144.3l.3 .2M213.1 143.3l.3 .2M213.1 143.3l.3 .1M213.1 142.2l.3 .1M213.1 142.2h.3"/>
<path d="M213.1 140.9l.3 .1M213.1 140.9h.3M213.4 154.9h3.5M213.4 146.4h3.5M213.4 142.6l-.3 .2M213.4 155v-.1M213.4 154.9v-8.5M213.4 146.4v-.4M213.4 146v-.6M213.4 145.4v-.9M213.4 144.5v-1M213.4 143.4v-1.1"/>
<path d="M213.4 142.2v-1.2M213.4 140.9v-1.3M213.4 142.6v-3M213.4 155h3.5M213.4 146h3.5M213.4 146h.1M213.4 145.4h3.5M213.4 145.4h.1M213.4 144.5h3.5M213.4 144.5h.1M213.4 143.5h3.5M213.4 143.5v-.1"/>
<path d="M213.4 143.4h3.5M213.4 142.3h3.5M213.4 142.3v-.1M213.4 142.2h3.5M213.4 141h3.5M213.4 141v-.1M213.4 140.9h3.5M216.9 142.6l.2 .2M216.9 142.6h-3.5M216.9 155v-.1M216.9 154.9v-8.5M216.9 146.4v-.4"/>
<path d="M216.9 146v-.6M216.9 145.4v-.9M216.9 144.5v-1M216.9 143.4v-1.1M216.9 142.2v-1.2M216.9 140.9v-1.3M216.9 142.6v-3M216.9 146h.1M216.9 145.4h.1M216.9 144.5h.1M216.9 143.5v-.1M216.9 142.3v-.1"/>
<path d="M216.9 141v-.1M217.1 154.7v-.1M217.1 154.6v-8.4M217.1 146.2v-.4M217.1 145.8v-.6M217.1 145.2v-.9M217.1 144.3v-1M217.1 143.3v-1.1M217.1 142.2v-1.3M217.1 140.9v-1.3M217.1 142.8v-3.2M217.1 154.7l-.2 .3"/>
<path d="M217.1 154.6l-.2 .3M217.1 146.2l-.2 .2M217.1 145.8l-.2 .2M217.1 145.2l-.2 .2M217.1 144.3l-.2 .2M217.1 143.3l-.2 .2M217.1 143.3l-.2 .1M217.1 142.2l-.2 .1M217.1 142.2h-.2M217.1 140.9l-.2 .1M217.1 140.9h-.2M217.8 140.5h1.6"/>
<path d="M217.8 140.5v-1.9M218.1 140.5h4M218.1 146.2l.3 .2M218.1 146.3l.3 .3M218.4 146.4h3.5M218.4 142.6l-.3 .2M218.4 146.4v.2M218.4 140.8v-4.2M218.4 142.6v-1.8M218.4 146.6h3.5M218.4 146.6h.1M219.4 140.5v-1.9"/>
<path d="M219.4 141.3v-3.5M219.4 141.3h2M221.4 141.3v-3.5M221.9 142.6l.2 .2M221.9 142.6h-3.5M221.9 146.4v.2M221.9 140.8v-4.2M221.9 142.6v-1.8M221.9 146.6h.1M222.1 146.2l-.2 .2M222.1 146.3l-.2 .3M226.4 140.5v-1.9"/>
<path d="M226.4 141.3v-3.5M228.4 141.3v-3.5"/>
<circle cx="74.6" cy="139.6" r="1.74"/>
<circle cx="74.6" cy="139.6" r=".97"/>
<circle cx="74.6" cy="139.6" r="3"/>
<circle cx="74.6" cy="139.6" r="3.3"/>
<circle cx="189.6" cy="139.6" r="1.74"/>
<circle cx="189.6" cy="139.6" r=".97"/>
<circle cx="189.6" cy="139.6" r="3"/>
<circle cx="189.6" cy="139.6" r="3.3"/>
</g>
<g fill="none" stroke="#6a7180" stroke-width=".22" stroke-dasharray="4.2 .5 0 .5">
<path d="M74.7 97v-9.5M74.7 89.8v5.7M74.7 89v-3.2M189.6 90.8v-10.3M189.6 84.8v5.7M189.6 82v-2.6M70.9 139.6h7.5M72.5 139.6h4.3M73.4 139.6h2.4M185.9 139.6h7.5M187.5 139.6h4.3M188.4 139.6h2.4"/>
<path d="M210.8 139.6h9.4M217 139.6h10.2M218 139.6h-5.8M218.8 139.6h3.2M223 139.6h-5.8M225.8 139.6h2.6M74.6 143.3v-7.5M74.6 141.7v-4.3M74.6 140.8v-2.4M189.6 143.3v-7.5M189.6 141.7v-4.3M189.6 140.8v-2.4"/>
</g>
<path d="M67.6 70.6v7.6M67.6 72.4h129M196.6 70.6v7.6" fill="none" stroke="#111827" stroke-width=".22"/>
<path d="M67.6 72.4l2.6-.4v.9zM194 72v.9l2.6-.5z" fill="#111827"/>
<path d="M58.8 79.4h7.6M60.6 79.4v17.6M58.8 97h7.6" fill="none" stroke="#111827" stroke-width=".22"/>
<path d="M60.6 79.4l-.4 2.6h.9zM60.2 94.4h.9l-.5 2.6z" fill="#111827"/>
<path d="M58.8 123.2h7.6M60.6 123.2v31.8M58.8 155h7.6" fill="none" stroke="#111827" stroke-width=".22"/>
<path d="M60.6 123.2l-.4 2.6h.9zM60.2 152.4h.9l-.5 2.6z" fill="#111827"/>
<path d="M276 112h140v31h-140z" fill="#fff" stroke="#111827" stroke-width=".35"/>
<path d="M273.8 10h148v10.4h-148z" fill="#fff" stroke="#111827" stroke-width=".5"/>
<path d="M273.8 10h148v5.2h-148z" fill="#f3f4f6" stroke="#111827" stroke-width=".5"/>
<path d="M273.8 15.2h148" fill="none" stroke="#9ca3af" stroke-width=".3"/>
<path d="M231.8 213.4h190v56h-190z" fill="#fff" stroke="#111827" stroke-width=".7" stroke-linecap="butt"/>
<path d="M231.8 213.4h3v56h-3z" fill="#0f766e"/>
<path d="M231.8 227.4h190M231.8 239.4h190M264.8 239.4v12M289.8 239.4v12M314.8 227.4v12M324.8 239.4v12M339.8 227.4v12M364.8 239.4v12M369.8 227.4v12M231.8 251.4h190M231.8 260.4h190" fill="none" stroke="#9ca3af" stroke-width=".3"/>
<g fill="none" stroke="#111827" stroke-width=".3">
<path d="M302.8 244.4l6-1.5v8l-6-1.5z"/>
<circle cx="314.8" cy="246.9" r="4"/>
<circle cx="314.8" cy="246.9" r="2.3"/>
</g>
<path d="M300.8 246.9h19.5" fill="none" stroke="#111827" stroke-width=".22" stroke-dasharray="3 1 .6 1" stroke-linecap="butt"/>
<text font-size="4.4" fill="#111827" x="237.8" y="224.4">Pawls: making sketch</text>
<g font-size="3.4" fill="#111827">
<text x="236.8" y="235.6">SLH-DWG-103</text>
<text x="316.8" y="235.6">P1</text>
<text x="341.8" y="235.6">1 of 1</text>
<text x="371.8" y="235.6">ANSI B</text>
</g>
<text font-size="3.2" fill="#b45309" x="16" y="19">BUILD PLAN SKETCH, PLAN NOT YET BUILT</text>
<text font-size="3.2" fill="#111827" x="90" y="19">SiltHaul · github.com/BoujeeEnjinia1701/silthaul</text>
<g font-size="3" fill="#111827">
<text x="236.8" y="247.2">1:2</text>
<text x="266.8" y="247.2">mm</text>
<text x="326.8" y="247.2">2026-10-03</text>
<text x="366.8" y="247.2">Amish Chadha</text>
</g>
<g font-size="2.8" fill="#111827">
<text x="125.4" y="103.1">TOP VIEW</text>
<text x="335.3" y="106">WHERE IT GOES</text>
<text x="123.5" y="161.1">FRONT VIEW</text>
<text x="211.2" y="161.1">RIGHT VIEW</text>
</g>
<g font-size="2.6" fill="#111827">
<text x="279" y="122">Two pawls, 12 mm pivot hole, nose 2.5 mm radius, thumb tab above the pivot</text>
<text x="279" y="126.6">Pawl 1 hangs from the front bracket; pawl 2 from the post bracket</text>
<text x="279" y="131.2">Each pawl lies in the plane of its own ratchet wheel</text>
<text x="279" y="135.8">Flip one up onto its stop to choose the direction that is held</text>
<text x="279" y="140.4">Check: the nose drops into every tooth gap by its own weight</text>
<text x="236.8" y="258.8">8 mm steel plate, profile cut</text>
</g>
<g font-size="2.5" fill="#111827">
<text x="129.9" y="71.4">258</text>
<text x="59.6" y="89.7" transform="rotate(-90 59.6 89.7)">35</text>
<text x="59.6" y="140.6" transform="rotate(-90 59.6 140.6)">64</text>
</g>
<g font-size="2.3" fill="#111827">
<text x="275.6" y="18.8">P1</text>
<text x="289.6" y="18.8">Making sketch for the prototype build plan</text>
<text x="381.6" y="18.8">2026-10-03</text>
<text x="407.6" y="18.8">AC</text>
</g>
<text font-size="2.3" fill="#0f766e" x="279" y="117">HOW TO MAKE IT AND HOW IT FITS</text>
<g font-size="2.2" fill="#4b5563">
<text x="115" y="107.1">Scale 1:2; looking down (along -Z)</text>
<text x="325.6" y="110">This part in colour, its neighbours in grey</text>
<text x="112" y="165.1">Scale 1:2; looking at the front (along +Y)</text>
<text x="197.4" y="165.1">Scale 1:2; looking at the right side (along -X)</text>
</g>
<g font-size="2.2" fill="#0f766e">
<text x="237.8" y="218.4">SILTHAUL</text>
<text x="370.1" y="218.4">github.com/BoujeeEnjinia1701/silthaul</text>
</g>
<text font-size="2.1" fill="#4b5563" x="236.8" y="266.2">Licensed CERN-OHL-S-2.0 · Design Molecule Lab · designmolecule.com</text>
<g font-size="2" fill="#111827">
<text x="275.6" y="13.6">REV</text>
<text x="289.6" y="13.6">DESCRIPTION</text>
<text x="381.6" y="13.6">DATE</text>
<text x="407.6" y="13.6">BY</text>
</g>
<text font-size="1.9" fill="#4b5563" x="380.4" y="266.2">Generated from cad/src; do not edit by hand</text>
<g font-size="1.8" fill="#4b5563">
<text x="236.8" y="230.8">DRAWING NO.</text>
<text x="316.8" y="230.8">REV</text>
<text x="341.8" y="230.8">SHEET</text>
<text x="371.8" y="230.8">SIZE</text>
<text x="236.8" y="242.8">SCALE</text>
<text x="266.8" y="242.8">UNITS</text>
<text x="291.8" y="242.8">PROJECTION</text>
<text x="326.8" y="242.8">DATE</text>
<text x="366.8" y="242.8">DRAWN</text>
<text x="236.8" y="254.8">MATERIAL / NOTES</text>
</g>
</svg>
